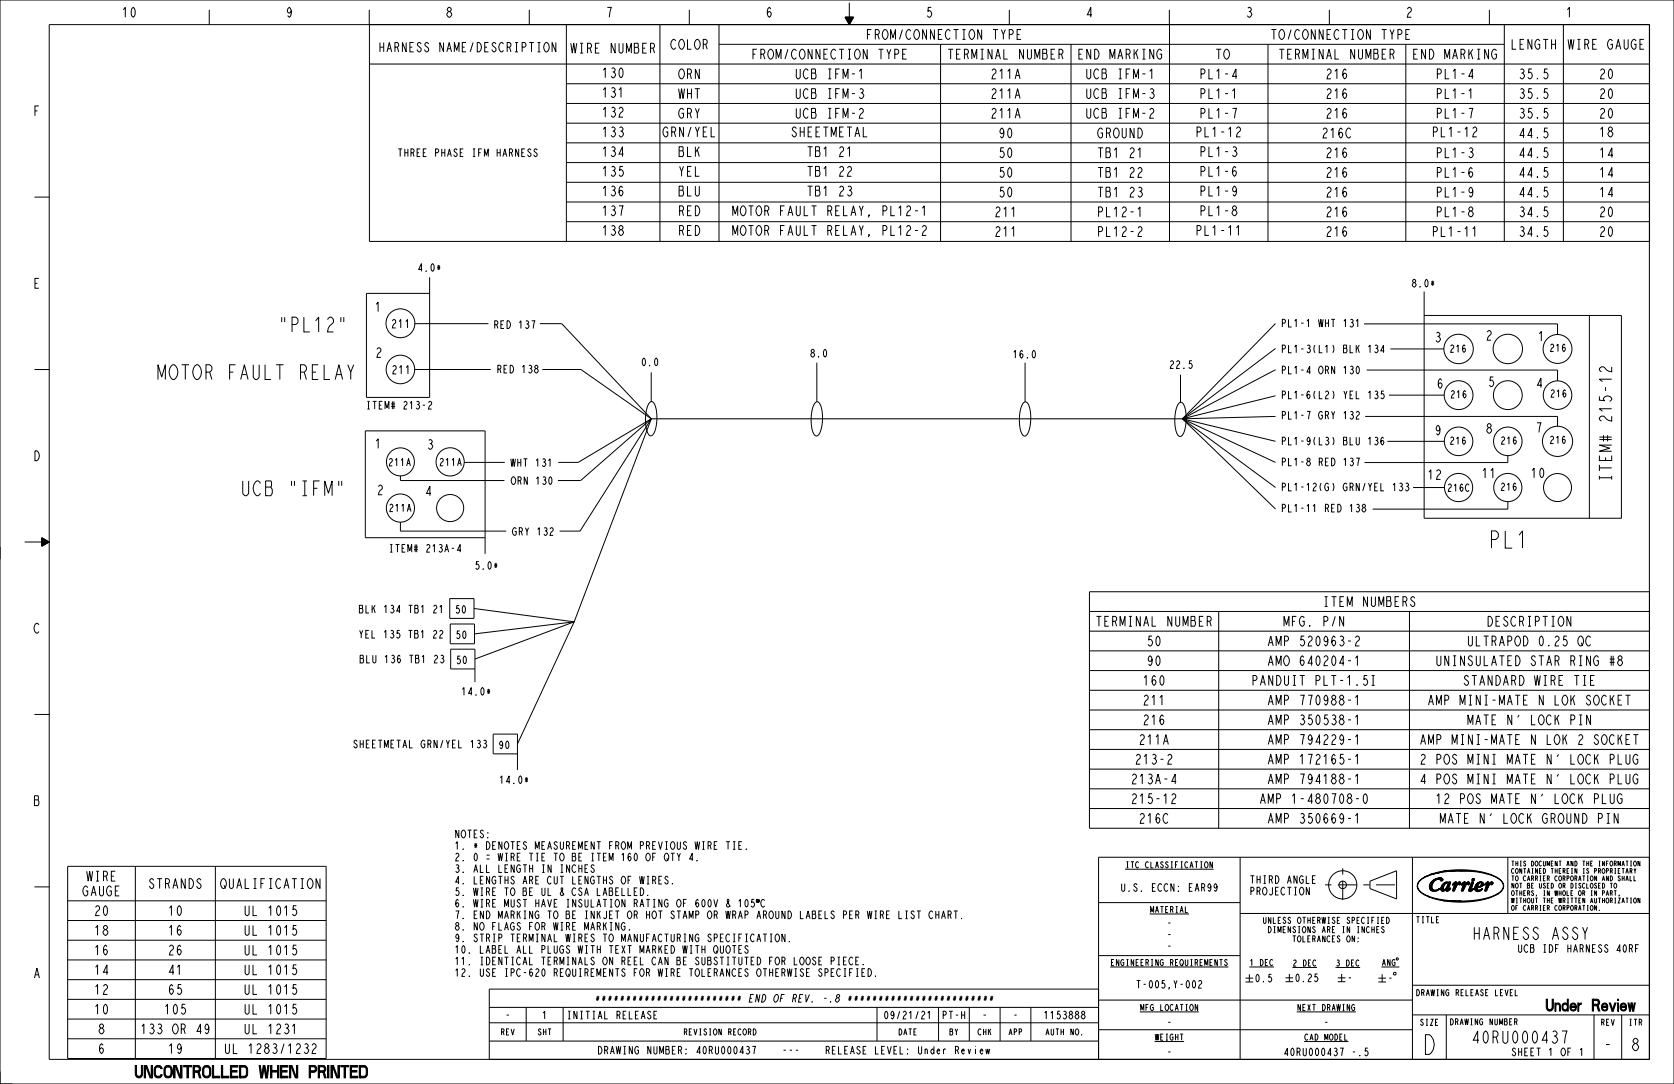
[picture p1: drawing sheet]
<svg xmlns="http://www.w3.org/2000/svg" width="864mm" height="559mm" viewBox="0 0 864 559" stroke-linecap="round" stroke-linejoin="round" font-family="sans-serif">
<path d="M684 456h37M693 448v17" fill="none" stroke="#000" stroke-width=".52" stroke-dasharray="3.3 3.3 9.8 3.3" stroke-linecap="butt"/>
<g fill="none" stroke="#000" stroke-width=".52">
<path d="M0 0h864v559h-864zM25 13h826v533h-826zM108 5v8M190 5v8M191 13h660v111h-660zM273 5v8M292 13v111M340 13v111M356 5v8M371 13v111M436 9h4l-2 4M436 9l2 4"/>
<path d="M436 9h4M436 9l2 3 2-3M436 9h4l-2 3-1-3M437 9h2l-1 3M437 9l1 2M437 10h2M438 10h1l-1 1M438 10v1M438 10h.1M438 1v12M439 10l-1 1-1-1M521 5v8"/>
<path d="M603 5v8M603 13v111M686 5v8M768 5v8M776 13v111M807 13v111M191 33h660M371 23h405M485 23v101M553 23v101M654 23v101M725 23v101"/>
<path d="M292 43h559M292 53h559M292 63h559M292 74h559M292 84h559M292 94h559M18 102h7M292 104h559M292 114h559M222 143v62h-33v-54h33M735 150v117h101v-104h-101M214 167h38"/>
<path d="M279 167h11l46 49M658 180l-48 36M658 167l-48 49M704 167h100v5M717 180h28M820 163v104M18 190h7M214 190h39M280 190h20l36 26M336 192v15M421 187v20M529 187v20"/>
<path d="M609 193v14M658 191l-48 25M705 191h99v5M335 208l1-1 2 1 1 6-1 8-1 2-1 1-2-2-1-5 1-7zM336 216l-40 105M336 216l-37 58h-10M336 216l-36 32h-12M336 216l-38 22h-10M336 216h274M421 208l1-1 1 1 1 6v8l-2 2-1 1-2-2-1-5 1-7zM528 208l1-1 1 1 2 6-1 8-1 2-1 1-2-2-1-5v-7zM608 208l1-1 2 1 1 7-1 7-1 2-1 1-2-2-1-5 1-6z"/>
<path d="M610 216l48 11M610 216l48 22M610 216l48 35M610 216l48 46M658 204l-48 12M658 215l-48 1M704 215h100v5M717 204h28M239 238h21M745 228h-29M778 235v3h-74M207 245v3h53"/>
<path d="M729 251h16M778 259v3h-70M13 279h12M22 277l3 2-3 3zM22 277l3 2-3 2M22 278v3M22 278l3 1M22 278v3l3-2M22 278l2 1-2 2M22 278l2 1-2 1M22 279v1l2-1M22 279h1l-1 1"/>
<path d="M23 279v1v-1M23 279h.1M207 269v5h54M250 277h-62v-55h62v64M232 309h13v10h-13zM245 314l51 7M562 305h289v122h-289zM562 315h289M629 315v112M727 315v112M232 322h13v10h-13zM296 321l-29 63"/>
<path d="M296 321l-51 19M296 321l-51 6M562 325h289M562 336h289M245 345h-12v-10h12v17M562 346h289M562 356h289M18 368h7M562 366h289M562 376h289M267 389h-13v-11h13v19M562 386h289"/>
<path d="M562 396h289M562 407h289M562 417h289M18 457h7M35 447h133v99h-133zM70 447v99M111 447v99M640 442v104M707 454l13-5v14l-13-5zM729 442v104M731 457l1 1zM732 458l1 2 5 3-4-2z"/>
<path d="M732 455l-1 2zM733 453l5-2-4 2-3 3zM735 452l3-1 5-1zM738 458h1zM738 451l5-2h6zM738 459h1zM738 455h1v3h-1zM738 459h2zM738 459h4h-2zM739 454h2l-2 1h-1zM739 454l3-1h2v1l-1-1h-2l-2 2v2v2h1l3-1-2 1h-2l-1-1v-2zM740 454l2-1z"/>
<path d="M740 453h2zM740 459l3-1-1 1zM740 453h4zM741 453h3zM742 453h2zM742 458h.1M742 453h1zM743 458h.1M743 449h17zM743 453l1 1zM743 458h2zM743 458h1z"/>
<path d="M743 459h2zM743 459h3h-2zM743 458l2-1zM744 459h1h-1zM745 456l1-1zM745 456l1-1-1 2-2 1zM745 456l1-1h2l-1 4 1-1-1 1h-1v-1l-1 1h-1l-1-1zM745 449l7-1 8 1zM745 455h1zM745 459l1-1zM745 455h1h1zM746 456l1-1-1 3-1 1v-1z"/>
<path d="M746 459h2h-1zM746 459h1zM747 457l1-1-1 3h-1v-1zM747 455h1l-1 1zM747 456l1-1-1 2zM747 459l1-1zM748 458h.1M749 456h1zM750 456h-1zM750 458l1-1-1 2h-1zM750 455h.1M750 455h1v2l2-2h1l-1 1h-1l-2 3h-1l1-4-1 1z"/>
<path d="M750 455h1zM750 455h1l-1 1zM750 456l1 1 1-2-1 2-1 1zM750 456h1v1zM751 455h.1M752 455h2zM752 455h1zM752 455h2l-1 1zM753 455h.1M753 456h.1M753 449a33 33 0 0 1 20 4 4 4 0 0 1 3 4 4 4 0 0 1-4 4 5 5 0 0 0 4-4 5 5 0 0 0-4-5 48 48 0 0 0-19-3zM754 456h1z"/>
<path d="M754 456h.1M754 456h1h-1zM754 458l2-1-1 2h-1zM754 455h1zM755 455h1v2l1-2h1v1h-1l-2 3h-1l1-4-1 1zM755 455h1zM755 455h1l-1 1zM755 456l1 1 1-2-1 2-2 1zM755 456h1v1zM756 455h2zM757 455h1zM757 455h1v1z"/>
<path d="M757 456h.1M758 459h2l-2 1zM758 459h1zM759 459l1-1zM759 455h1zM759 455h1l-2 3zM759 455h1l-1 4 1-1-2 2v-1zM759 455h.1M759 454l2-1-1 1zM760 453h1zM760 453h.1M760 458h.1"/>
<path d="M760 455l-1 4h-1zM761 458h1zM761 458l2-1zM761 458l1 1zM761 457h3zM761 459h1zM761 457l4-1-1 1zM761 457h1zM761 459h2zM761 457l1-1zM761 459h3zM761 459h3l-2 1z"/>
<path d="M761 456h2l-2 1zM761 456h2h-2zM762 456l1-1zM762 456l1-1-2 1zM762 456l2-1h1v2l-3 1 1 1 2-1-2 1-1 1-1-1v-2zM762 455h1zM762 455h2zM762 455h2l1 1h-1v-1zM763 455h1v1l-2 1zM763 455h1zM763 459l2-1zM764 456h1z"/>
<path d="M764 458h1zM765 458h.1M766 456h1zM766 456h1h-1zM766 458l2-1-1 2h-1zM766 455h1zM767 455h1v2l1-2h1v1h-1l-2 3h-1l1-4-1 1zM767 455h1zM767 455h1l-1 1zM767 456l1 1 1-2-1 2-2 1zM767 456h1v1zM768 455h2z"/>
<path d="M769 455h1zM769 455h1v1zM769 456h.1M778 442v29M851 442h-284v104M35 464h133M35 475h133M567 465h73M640 471h211M736 462l5 2zM741 463l6 1h-2zM745 464h6z"/>
<path d="M747 465l11-1a40 40 0 0 0 15-3 47 47 0 0 1-26 4zM747 465l7-1zM35 485h133M35 495h133M567 493h73M35 505h133M35 515h133M252 519h315M271 519v18M291 519v18M452 519v18M484 519v18"/>
<path d="M500 519v18M516 519v18M532 519v18M567 510h-315v36M567 516h162M729 508h122M35 525h133M35 535h133M252 537h315M252 527h315M567 531h162M729 523h122"/>
<path d="M746 523v23M822 523v23M837 523v23"/>
<circle cx="207" cy="167" r="7"/>
<circle cx="752" cy="180" r="8"/>
<circle cx="778" cy="180" r="8"/>
<circle cx="804" cy="180" r="7"/>
<circle cx="207" cy="190" r="7"/>
<circle cx="752" cy="204" r="7"/>
<circle cx="778" cy="204" r="7"/>
<circle cx="804" cy="204" r="7"/>
<circle cx="207" cy="238" r="7"/>
<circle cx="232" cy="238" r="7"/>
<circle cx="752" cy="228" r="7"/>
<circle cx="778" cy="228" r="7"/>
<circle cx="804" cy="228" r="8"/>
<circle cx="752" cy="251" r="7"/>
<circle cx="778" cy="251" r="7"/>
<circle cx="804" cy="251" r="7"/>
<circle cx="207" cy="262" r="7"/>
<circle cx="232" cy="262" r="7"/>
<circle cx="693" cy="456" r="7"/>
<circle cx="693" cy="456" r="1.9"/>
<circle cx="760" cy="454" r=".7"/>
</g>
<g fill="#000">
<path d="M731 457l1 1zM732 455l-1 2zM732 458l1 2 5 3-4-2zM733 453l5-2-4 2-3 3zM738 458h1zM738 459h1zM738 455h1v3h-1zM738 459h2zM738 459h4h-2zM739 454h2l-2 1h-1zM735 452l3-1 5-1zM740 454l2-1z"/>
<path d="M740 453h2zM740 459l3-1-1 1zM742 453h2zM742 453h1zM741 453h3zM740 453h4zM743 453l1 1zM743 458h1zM743 458h2zM743 458l2-1zM743 459h2zM743 459h3h-2z"/>
<path d="M744 459h1h-1zM745 459l1-1zM745 456l1-1-1 2-2 1zM745 456l1-1zM745 455h1zM745 455h1h1zM738 451l5-2h6zM746 459h1zM746 459h2h-1zM747 455h1l-1 1zM747 457l1-1-1 3h-1v-1zM747 459l1-1z"/>
<path d="M747 456l1-1-1 2zM749 456h1zM750 456h-1zM743 449h17zM750 458l1-1-1 2h-1zM750 456h1v1zM750 455h1zM750 455h1l-1 1zM750 456l1 1 1-2-1 2-1 1zM752 455h2zM752 455h2l-1 1zM752 455h1z"/>
<path d="M753 449a33 33 0 0 1 20 4 4 4 0 0 1 3 4 4 4 0 0 1-4 4 5 5 0 0 0 4-4 5 5 0 0 0-4-5 48 48 0 0 0-19-3zM745 449l7-1 8 1zM754 456h1zM754 456h1h-1zM754 455h1zM754 458l2-1-1 2h-1zM755 455h1zM755 456h1v1zM755 455h1l-1 1zM755 456l1 1 1-2-1 2-2 1zM756 455h2zM757 455h1v1z"/>
<path d="M757 455h1zM758 459h1zM758 459h2l-2 1zM760 455l-1 4h-1zM759 455h1zM759 455h1l-2 3zM759 459l1-1zM760 453h1zM759 454l2-1-1 1zM761 458h1zM761 458l2-1zM761 458l1 1z"/>
<path d="M761 459h1zM761 457h1zM761 457l1-1zM761 456h2l-2 1zM761 459h2zM761 456h2h-2zM762 456l1-1-2 1zM761 459h3zM762 456l1-1zM762 455h1zM761 457h3zM762 455h2z"/>
<path d="M763 455h1zM761 459h3l-2 1zM762 455h2l1 1h-1v-1zM763 459l2-1zM764 458h1zM761 457l4-1-1 1zM764 456h1zM766 456h1zM766 456h1h-1zM766 455h1zM766 458l2-1-1 2h-1zM767 455h1z"/>
<path d="M767 456h1v1zM767 455h1l-1 1zM767 456l1 1 1-2-1 2-2 1zM768 455h2zM769 455h1v1zM769 455h1zM736 462l5 2zM741 463l6 1h-2zM745 464h6zM747 465l7-1zM747 465l11-1a40 40 0 0 0 15-3 47 47 0 0 1-26 4z"/>
</g>
<!-- layer: 0 -->
<path d="M0 282v6M0 552v7h6" fill="none" stroke="#000" stroke-width=".52"/>
<!-- layer: NOTES3D -->
<g fill="none" stroke="#000" stroke-width=".52">
<path d="M385 438h.1M347 456h.1M360 444h.1M580 448h46M833 456v-1a1.2 1.2 0 0 1 1 2 1.2 1.2 0 0 1-1 1zM843 452v2h1M844 448l-1 1M846 444v2l-1-2v2M325 480h.1M334 462h.1M389 464h-1v1a1.3 1.3 0 0 1 1 1 1.3 1.3 0 0 1-1 2v-1M472 470h-1a1.6 1.6 0 0 0-1 1 1.6 1.6 0 0 0 2 1l-1 2-1-1"/>
<path d="M473 470h2M474 470v4M593 471h20M835 462h.1M846 463v2l-1-2v2M386 488l-1-1a1.6 1.6 0 0 0 0 2 1.6 1.6 0 0 0 1 1l-1 1-1-1M407 485h.1M441 495h1M443 493h-2v4h2M445 497h.1M448 499a2 2 0 0 1 2 2 2 2 0 0 1-2 2zM573 498h61"/>
<path d="M645 498h12M667 499h12M689 499h13M713 498h9M713 498l1-3 1 3M713 497h1M717 495v3l-1-3v3M720 495h-1a1.5 1.5 0 0 0-1 1 1.5 1.5 0 0 0 2 2v-2h-1M721 494v1h-1zM452 503h.1M643 504h4M643 506h4"/>
<path d="M645 502v4M663 504h4M663 506h4M665 502v4M690 504h4M690 506h4M692 502v4M711 504h4M711 506h4M713 502v4M719 501l1 1v1l-1-1zM588 522h30"/>
<path d="M596 537h15M669 522h30M673 537h23"/>
</g>
<text font-size="13.2" x="733" y="544">D</text>
<text font-size="11.6" x="768" y="283">PL1</text>
<g font-size="9.9">
<text x="143" y="171">&quot;PL12&quot;</text>
<text x="80" y="196">MOTOR FAULT RELAY</text>
<text x="124" y="256">UCB &quot;IFM&quot;</text>
</g>
<g font-size="8.3">
<text x="831" y="249" transform="rotate(-90 831 249)">ITEM# 215-12</text>
<text x="760" y="484">HARNESS ASSY</text>
<text x="759" y="538">40RU000437</text>
<text x="827" y="542">-</text>
<text x="841" y="542">8</text>
<text x="70" y="556">UNCONTROLLED WHEN PRINTED</text>
</g>
<text font-size="7.9" x="787" y="521">Under Review</text>
<g font-size="6.6">
<text x="63" y="9">10</text>
<text x="147" y="9">9</text>
<text x="230" y="9">8</text>
<text x="312" y="9">7</text>
<text x="395" y="9">6</text>
<text x="477" y="9">5</text>
<text x="560" y="9">4</text>
<text x="643" y="9">3</text>
<text x="725" y="9">2</text>
<text x="808" y="9">1</text>
<text x="448" y="20">FROM/CONNECTION TYPE</text>
<text x="656" y="20">TO/CONNECTION TYPE</text>
<text x="295" y="27">WIRE NUMBER</text>
<text x="346" y="25">COLOR</text>
<text x="779" y="25">LENGTH</text>
<text x="809" y="25">WIRE GAUGE</text>
<text x="388" y="30">FROM/CONNECTION TYPE</text>
<text x="489" y="30">TERMINAL NUMBER</text>
<text x="556" y="30">END MARKING</text>
<text x="627" y="30">TO</text>
<text x="660" y="30">TERMINAL NUMBER</text>
<text x="729" y="30">END MARKING</text>
<text x="310" y="40">130</text>
<text x="350" y="41">ORN</text>
<text x="410" y="41">UCB IFM-1</text>
<text x="511" y="41">211A</text>
<text x="560" y="41">UCB IFM-1</text>
<text x="619" y="41">PL1-4</text>
<text x="684" y="41">216</text>
<text x="741" y="41">PL1-4</text>
<text x="783" y="41">35.5</text>
<text x="825" y="41">20</text>
<text x="310" y="50">131</text>
<text x="350" y="51">WHT</text>
<text x="410" y="51">UCB IFM-3</text>
<text x="511" y="51">211A</text>
<text x="560" y="51">UCB IFM-3</text>
<text x="619" y="51">PL1-1</text>
<text x="684" y="51">216</text>
<text x="741" y="51">PL1-1</text>
<text x="783" y="51">35.5</text>
<text x="825" y="51">20</text>
<text x="17" y="60">F</text>
<text x="310" y="60">132</text>
<text x="350" y="61">GRY</text>
<text x="410" y="61">UCB IFM-2</text>
<text x="511" y="61">211A</text>
<text x="560" y="61">UCB IFM-2</text>
<text x="619" y="61">PL1-7</text>
<text x="684" y="61">216</text>
<text x="741" y="61">PL1-7</text>
<text x="783" y="61">35.5</text>
<text x="825" y="61">20</text>
<text x="310" y="71">133</text>
<text x="342" y="71">GRN/YEL</text>
<text x="408" y="71">SHEETMETAL</text>
<text x="515" y="71">90</text>
<text x="566" y="71">GROUND</text>
<text x="617" y="71">PL1-12</text>
<text x="682" y="71">216C</text>
<text x="739" y="71">PL1-12</text>
<text x="783" y="71">44.5</text>
<text x="825" y="71">18</text>
<text x="310" y="81">134</text>
<text x="350" y="81">BLK</text>
<text x="416" y="81">TB1 21</text>
<text x="515" y="81">50</text>
<text x="566" y="81">TB1 21</text>
<text x="619" y="81">PL1-3</text>
<text x="684" y="81">216</text>
<text x="741" y="81">PL1-3</text>
<text x="783" y="81">44.5</text>
<text x="825" y="81">14</text>
<text x="310" y="91">135</text>
<text x="350" y="91">YEL</text>
<text x="416" y="91">TB1 22</text>
<text x="515" y="91">50</text>
<text x="566" y="91">TB1 22</text>
<text x="619" y="91">PL1-6</text>
<text x="684" y="91">216</text>
<text x="741" y="91">PL1-6</text>
<text x="783" y="91">44.5</text>
<text x="825" y="91">14</text>
<text x="310" y="101">136</text>
<text x="350" y="101">BLU</text>
<text x="416" y="101">TB1 23</text>
<text x="515" y="102">50</text>
<text x="566" y="102">TB1 23</text>
<text x="619" y="101">PL1-9</text>
<text x="684" y="102">216</text>
<text x="741" y="102">PL1-9</text>
<text x="783" y="102">44.5</text>
<text x="825" y="102">14</text>
<text x="310" y="111">137</text>
<text x="350" y="111">RED</text>
<text x="379" y="111">MOTOR FAULT RELAY, PL12-1</text>
<text x="513" y="112">211</text>
<text x="566" y="112">PL12-1</text>
<text x="619" y="111">PL1-8</text>
<text x="684" y="112">216</text>
<text x="741" y="112">PL1-8</text>
<text x="783" y="112">34.5</text>
<text x="825" y="112">20</text>
<text x="310" y="121">138</text>
<text x="350" y="121">RED</text>
<text x="379" y="121">MOTOR FAULT RELAY, PL12-2</text>
<text x="513" y="122">211</text>
<text x="566" y="122">PL12-2</text>
<text x="617" y="121">PL1-11</text>
<text x="684" y="122">216</text>
<text x="739" y="122">PL1-11</text>
<text x="783" y="122">34.5</text>
<text x="825" y="122">20</text>
<text x="17" y="149">E</text>
<text x="17" y="237">D</text>
<text x="683" y="313">ITEM NUMBERS</text>
<text x="566" y="323">TERMINAL NUMBER</text>
<text x="662" y="323">MFG. P/N</text>
<text x="767" y="323">DESCRIPTION</text>
<text x="17" y="326">C</text>
<text x="591" y="333">50</text>
<text x="654" y="333">AMP 520963-2</text>
<text x="757" y="333">ULTRAPOD 0.25 QC</text>
<text x="591" y="343">90</text>
<text x="654" y="343">AMO 640204-1</text>
<text x="741" y="343">UNINSULATED STAR RING #8</text>
<text x="589" y="353">160</text>
<text x="646" y="353">PANDUIT PLT-1.5I</text>
<text x="755" y="353">STANDARD WIRE TIE</text>
<text x="589" y="363">211</text>
<text x="654" y="363">AMP 770988-1</text>
<text x="738" y="363">AMP MINI-MATE N LOK SOCKET</text>
<text x="589" y="374">216</text>
<text x="654" y="374">AMP 350538-1</text>
<text x="757" y="374">MATE N' LOCK PIN</text>
<text x="587" y="384">211A</text>
<text x="654" y="384">AMP 794229-1</text>
<text x="734" y="384">AMP MINI-MATE N LOK 2 SOCKET</text>
<text x="585" y="394">213-2</text>
<text x="654" y="394">AMP 172165-1</text>
<text x="734" y="394">2 POS MINI MATE N' LOCK PLUG</text>
<text x="583" y="404">213A-4</text>
<text x="654" y="404">AMP 794188-1</text>
<text x="734" y="404">4 POS MINI MATE N' LOCK PLUG</text>
<text x="17" y="415">B</text>
<text x="583" y="414">215-12</text>
<text x="650" y="414">AMP 1-480708-0</text>
<text x="741" y="414">12 POS MATE N' LOCK PLUG</text>
<text x="587" y="424">216C</text>
<text x="654" y="424">AMP 350669-1</text>
<text x="743" y="424">MATE N' LOCK GROUND PIN</text>
<text x="44" y="454">WIRE</text>
<text x="42" y="462">GAUGE</text>
<text x="77" y="458">STRANDS</text>
<text x="114" y="458">QUALIFICATION</text>
<text x="48" y="472">20</text>
<text x="87" y="472">10</text>
<text x="126" y="472">UL 1015</text>
<text x="48" y="482">18</text>
<text x="87" y="482">16</text>
<text x="126" y="482">UL 1015</text>
<text x="48" y="492">16</text>
<text x="87" y="492">26</text>
<text x="126" y="492">UL 1015</text>
<text x="48" y="502">14</text>
<text x="87" y="502">41</text>
<text x="126" y="502">UL 1015</text>
<text x="17" y="504">A</text>
<text x="48" y="513">12</text>
<text x="87" y="513">65</text>
<text x="126" y="513">UL 1015</text>
<text x="48" y="523">10</text>
<text x="85" y="523">105</text>
<text x="126" y="523">UL 1015</text>
<text x="50" y="533">8</text>
<text x="73" y="533">133 OR 49</text>
<text x="126" y="533">UL 1231</text>
<text x="50" y="543">6</text>
<text x="87" y="543">19</text>
<text x="116" y="543">UL 1283/1232</text>
</g>
<g font-size="6.4">
<text x="193" y="161">1</text>
<text x="740" y="176">3</text>
<text x="766" y="175">2</text>
<text x="793" y="176">1</text>
<text x="193" y="184">2</text>
<text x="741" y="200">6</text>
<text x="767" y="199">5</text>
<text x="792" y="200">4</text>
<text x="740" y="224">9</text>
<text x="766" y="223">8</text>
<text x="792" y="223">7</text>
<text x="193" y="231">1</text>
<text x="220" y="232">3</text>
<text x="736" y="247">12</text>
<text x="764" y="246">11</text>
<text x="789" y="246">10</text>
<text x="194" y="255">2</text>
<text x="219" y="256">4</text>
</g>
<text font-size="6.3" x="196" y="27">HARNESS NAME/DESCRIPTION</text>
<g font-size="5.6">
<text x="202" y="169">211</text>
<text x="202" y="193">211</text>
</g>
<text font-size="5.5" x="390" y="468">°C</text>
<g font-size="5.2">
<text x="206" y="81">THREE PHASE IFM HARNESS</text>
<text x="215" y="140">4.0*</text>
<text x="728" y="148">8.0*</text>
<text x="254" y="169">RED 137</text>
<text x="661" y="169">PL1-1 WHT 131</text>
<text x="418" y="184">8.0</text>
<text x="522" y="185">16.0</text>
<text x="661" y="182">PL1-3(L1) BLK 134</text>
<text x="331" y="189">0.0</text>
<text x="603" y="190">22.5</text>
<text x="256" y="192">RED 138</text>
<text x="661" y="193">PL1-4 ORN 130</text>
<text x="661" y="206">PL1-6(L2) YEL 135</text>
<text x="189" y="211">ITEM# 213-2</text>
<text x="661" y="216">PL1-7 GRY 132</text>
<text x="661" y="229">PL1-9(L3) BLU 136</text>
<text x="263" y="240">WHT 131</text>
<text x="661" y="240">PL1-8 RED 137</text>
<text x="263" y="250">ORN 130</text>
<text x="661" y="253">PL1-12(G) GRN/YEL 133</text>
<text x="661" y="264">PL1-11 RED 138</text>
<text x="264" y="276">GRY 132</text>
<text x="200" y="285">ITEM# 213A-4</text>
<text x="245" y="293">5.0*</text>
<text x="185" y="316">BLK 134 TB1 21</text>
<text x="235" y="316">50</text>
<text x="185" y="329">YEL 135 TB1 22</text>
<text x="235" y="329">50</text>
<text x="185" y="342">BLU 136 TB1 23</text>
<text x="235" y="342">50</text>
<text x="238" y="358">14.0*</text>
<text x="182" y="386">SHEETMETAL GRN/YEL 133</text>
<text x="257" y="386">90</text>
<text x="257" y="404">14.0*</text>
<text x="234" y="432">NOTES:</text>
<text x="234" y="438">1. * DENOTES MEASUREMENT FROM PREVIOUS WIRE TIE.</text>
<text x="234" y="444">2. 0 = WIRE TIE TO BE ITEM 160 OF QTY 4.</text>
<text x="234" y="450">3. ALL LENGTH IN INCHES</text>
<text x="234" y="456">4. LENGTHS ARE CUT LENGTHS OF WIRES.</text>
<text x="644" y="455">THIRD ANGLE</text>
<text x="234" y="462">5. WIRE TO BE UL &amp; CSA LABELLED.</text>
<text x="578" y="459">U.S. ECCN:</text>
<text x="613" y="459">EAR99</text>
<text x="644" y="461">PROJECTION</text>
<text x="234" y="468">6. WIRE MUST HAVE INSULATION RATING OF 600V &amp; 105</text>
<text x="234" y="474">7. END MARKING TO BE INKJET OR HOT STAMP OR WRAP AROUND LABELS PER WIRE LIST</text>
<text x="479" y="474">CHART.</text>
<text x="234" y="480">8. NO FLAGS FOR WIRE MARKING.</text>
<text x="602" y="478">-</text>
<text x="234" y="485">9. STRIP TERMINAL WIRES TO MANUFACTURING SPECIFICATION.</text>
<text x="602" y="484">-</text>
<text x="234" y="491">10. LABEL ALL PLUGS WITH TEXT MARKED WITH QUOTES</text>
<text x="602" y="490">-</text>
<text x="784" y="491">UCB IDF HARNESS 40RF</text>
<text x="234" y="497">11. IDENTICAL TERMINALS ON REEL CAN BE SUBSTITUTED FOR LOOSE PIECE.</text>
<text x="234" y="503">12. USE IPC-620 REQUIREMENTS FOR WIRE TOLERANCES OTHERWISE SPECIFIED.</text>
<text x="586" y="509">T-005,Y-002</text>
<text x="647" y="506">0.5</text>
<text x="668" y="506">0.25</text>
<text x="695" y="506">-</text>
<text x="716" y="506">-</text>
<text x="308" y="517">************************ END OF REV.</text>
<text x="424" y="517">-.8</text>
<text x="437" y="517">************************</text>
<text x="260" y="525">-</text>
<text x="279" y="525">1</text>
<text x="292" y="525">INITIAL RELEASE</text>
<text x="456" y="525">09/21/21</text>
<text x="486" y="525">PT-H</text>
<text x="506" y="525">-</text>
<text x="522" y="525">-</text>
<text x="538" y="525">1153888</text>
<text x="602" y="529">-</text>
<text x="683" y="529">-</text>
<text x="309" y="543">DRAWING NUMBER:</text>
<text x="359" y="543">40RU000437</text>
<text x="403" y="543">---</text>
<text x="426" y="543">RELEASE LEVEL:</text>
<text x="474" y="543">Under Review</text>
<text x="602" y="544">-</text>
<text x="662" y="544">40RU000437</text>
<text x="697" y="544">-.5</text>
<text x="780" y="544">SHEET 1 OF 1</text>
</g>
<g font-size="5">
<text x="748" y="182">216</text>
<text x="799" y="181">216</text>
<text x="748" y="205">216</text>
<text x="799" y="205">216</text>
<text x="748" y="229">216</text>
<text x="774" y="229">216</text>
<text x="799" y="229">216</text>
<text x="200" y="240">211A</text>
<text x="226" y="240">211A</text>
<text x="746" y="253">216C</text>
<text x="774" y="253">216</text>
<text x="200" y="264">211A</text>
</g>
<g font-size="4.1">
<text x="581" y="447">ITC CLASSIFICATION</text>
<text x="593" y="470">MATERIAL</text>
<text x="652" y="476">UNLESS OTHERWISE SPECIFIED</text>
<text x="730" y="476">TITLE</text>
<text x="654" y="481">DIMENSIONS ARE IN INCHES</text>
<text x="667" y="486">TOLERANCES ON:</text>
<text x="574" y="498">ENGINEERING REQUIREMENTS</text>
<text x="645" y="498">1 DEC</text>
<text x="667" y="498">2 DEC</text>
<text x="689" y="498">3 DEC</text>
<text x="730" y="513">DRAWING RELEASE LEVEL</text>
<text x="588" y="521">MFG LOCATION</text>
<text x="669" y="521">NEXT DRAWING</text>
<text x="258" y="534">REV</text>
<text x="277" y="534">SHT</text>
<text x="353" y="534">REVISION RECORD</text>
<text x="463" y="534">DATE</text>
<text x="490" y="534">BY</text>
<text x="504" y="534">CHK</text>
<text x="520" y="534">APP</text>
<text x="539" y="534">AUTH NO.</text>
<text x="732" y="529">SIZE</text>
<text x="748" y="528">DRAWING NUMBER</text>
<text x="826" y="529">REV</text>
<text x="840" y="529">ITR</text>
<text x="596" y="536">WEIGHT</text>
<text x="673" y="536">CAD MODEL</text>
</g>
<g font-size="3.3">
<text x="779" y="446">THIS DOCUMENT AND THE INFORMATION</text>
<text x="779" y="450">CONTAINED THEREIN IS PROPRIETARY</text>
<text x="779" y="454">TO CARRIER CORPORATION AND SHALL</text>
<text x="779" y="458">NOT BE USED OR DISCLOSED TO</text>
<text x="779" y="462">OTHERS, IN WHOLE OR IN PART,</text>
<text x="779" y="465">WITHOUT THE WRITTEN AUTHORIZATION</text>
<text x="779" y="469">OF CARRIER CORPORATION.</text>
</g>
</svg>
